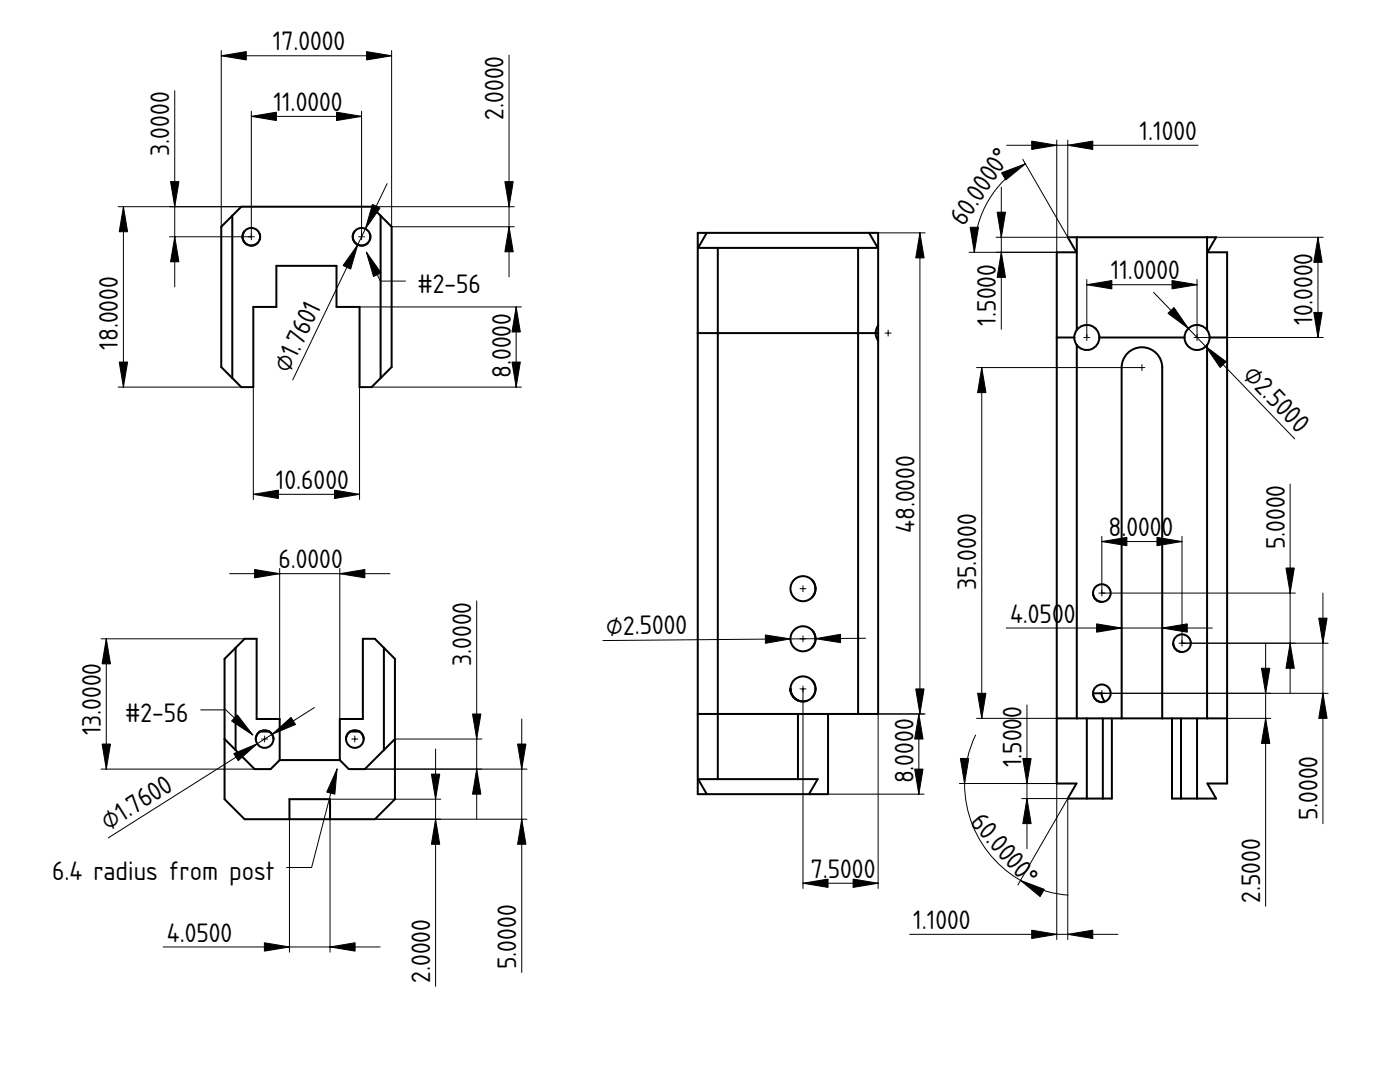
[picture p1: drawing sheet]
<svg xmlns="http://www.w3.org/2000/svg" width="279mm" height="216mm" viewBox="0 0 279 216" stroke-linecap="round" stroke-linejoin="round" font-family="sans-serif">
<path d="M61.8 145.5h.1" fill="none" stroke="#000" stroke-width=".2"/>
<g fill="#fff">
<path d="M44.8 147.5l6 6h3.2l1.8-1.8h12l1.8 1.8h3.2l6-6v12l-4 4h-8.9v-4h-8.1v4h-9l-4-4z" fill-rule="evenodd"/>
<path d="M47 129.3l1.8-1.8h2.4v16h4.6v8.2l-1.8 1.8h-3.2l-3.8-3.8z" fill-rule="evenodd"/>
<path d="M72.4 127.5h2.4l1.8 1.8v20.4l-3.8 3.8h-3.2l-1.8-1.8v-8.2h4.6z" fill-rule="evenodd"/>
<path d="M47 129.3v20.4l-2.2-2.2v-16z" fill-rule="evenodd"/>
<path d="M76.6 129.3l2.2 2.2v16l-2.2 2.2z" fill-rule="evenodd"/>
<path d="M57.8 159.5h8.1v4h-8.1z" fill-rule="evenodd"/>
<path d="M69.6 146.2l.3-.2-.2 .1a1.77 1.77 0 0 0-.6 1.4 1.76 1.76 0 0 1 1.7-1.8 1.76 1.76 0 0 1 1.8 1.8 1.76 1.76 0 0 0-.9-1.5h-1.8a1.76 1.76 0 0 0 .1 3 1.76 1.76 0 0 0 2.6-1.5 1.76 1.76 0 0 1-2.5 1.6 1.76 1.76 0 0 1-.5-2.9z" fill-rule="evenodd"/>
<path d="M51.6 146.2a1.76 1.76 0 0 0 .5 2.9 1.76 1.76 0 0 0 2.5-1.6 1.76 1.76 0 0 1-2.6 1.5 1.76 1.76 0 0 1-.1-3l-.2 .1a1.77 1.77 0 0 0-.6 1.4 1.76 1.76 0 0 1 1.7-1.8 1.76 1.76 0 0 1 1.8 1.8 1.76 1.76 0 0 0-.9-1.5h-1.8z" fill-rule="evenodd"/>
<path d="M69.9 146a1.76 1.76 0 0 1 1.8 0z" fill-rule="evenodd"/>
<path d="M51.9 146a1.76 1.76 0 0 1 1.8 0z" fill-rule="evenodd"/>
<path d="M53.7 146l.3 .1a1.77 1.77 0 0 1 .6 1.4l-.3-1z" fill-rule="evenodd"/>
<path d="M71.7 146l.3 .1a1.77 1.77 0 0 1 .6 1.4l-.3-1z" fill-rule="evenodd"/>
</g>
<g fill="none" stroke="#000" stroke-width=".4">
<path d="M47 129.3v20.4M76.6 129.3v20.4M44.8 147.5l6 6h3.2l1.8-1.8M51.1 147.5a1.76 1.76 0 0 1 .8-1.5h1.8l.3 .1a1.77 1.77 0 0 1 .6 1.4M55.8 151.7v-8.2h-4.6v-16h-2.4l-4 4v28l4 4h26l4-4v-28l-4-4h-2.4v16h-4.6v8.2M55.8 151.7h12M69.1 147.5a1.76 1.76 0 0 1 .8-1.5h1.8l.3 .1a1.77 1.77 0 0 1 .6 1.4M78.8 147.5l-6 6h-3.2l-1.8-1.8M57.8 163.5v-4h8.1v4"/>
<circle cx="52.8" cy="147.5" r="1.76"/>
<circle cx="70.8" cy="147.5" r="1.76"/>
</g>
<g fill="#000" stroke="#080808" stroke-width=".2">
<path d="M52.8 146.9v1.2zM52.2 147.5h1.2z" fill-rule="evenodd"/>
<path d="M70.8 146.9v1.2zM70.2 147.5h1.2z" fill-rule="evenodd"/>
</g>
<g fill="none" stroke="#000" stroke-width=".2">
<path d="M45.8 114.5h32M55.8 113.4v30.1M67.8 113.4v30.1M95.1 119.9v43.6M20.2 127.5h28.6M21.2 127.5v26M20.2 153.5h30.6M40.1 141.7h5l5.3 5M61.8 145.5h.1M62.8 141.2l-41.2 26M65.9 159.5h22.1M67.3 153.4l-5.1 19.7h-5"/>
<path d="M72.8 153.5h32.4M78.8 147.5h17.4M86.9 149.5v47.3M104.1 143.5v50.5M57.8 163.5v26.5M65.9 163.5v26.5M74.8 163.5h30.4M32.6 189h43.3"/>
</g>
<g fill="#000" stroke="#000" stroke-width=".2">
<path d="M50.8 113.6l5 .9-5 .8zM67.8 114.5l5-.9v1.7zM21.2 127.5l.8 5h-1.6zM20.4 148.5h1.6l-.8 5zM47.4 142.6l3 4.1-4.2-2.8zM46.7 150.4l4.6-2-3.8 3.4zM54.3 146.5l3.8-3.3 .9 1.4zM67.3 153.4l-.5 5.1-1.6-.4zM86.1 154.5h1.7l-.9 5zM94.3 142.5h1.7l-.9 5zM95.1 153.5l.9 5h-1.7zM103.3 148.5h1.7l-.9 5z"/>
<path d="M86.9 163.5l.9 5h-1.7zM104.1 163.5l.9 5h-1.7zM52.8 188.1l5 .9-5 .8zM65.9 189l5-.9v1.7z"/>
</g>
<path d="M139.3 46.5h36v96h-10v16h-26z" fill-rule="evenodd" fill="#fff"/>
<path d="M157.3 102.5h.1" fill="none" stroke="#000" stroke-width=".2"/>
<path d="M143.3 66.5h28v76h-28z" fill-rule="evenodd" fill="#fff"/>
<path d="M157.3 102.5h.1" fill="none" stroke="#000" stroke-width=".2"/>
<g fill="#fff">
<path d="M143.3 49.5h28v17h-28z" fill-rule="evenodd"/>
<path d="M139.3 66.5h4v76h-4z" fill-rule="evenodd"/>
<path d="M171.3 66.5h3.5l.1 .8 .4 .7v74.5h-4z" fill-rule="evenodd"/>
<path d="M143.3 142.5h16v13h-16z" fill-rule="evenodd"/>
<path d="M141.1 46.5h32.4l1.7 3h-35.9z" fill-rule="evenodd"/>
<path d="M159.3 142.5h6v16h-3.8l1.7-3h-3.9z" fill-rule="evenodd"/>
<path d="M139.3 46.5h1.8l-1.8 3h4v17h-4z" fill-rule="evenodd"/>
<path d="M173.5 46.5h1.8v18.5l-.4 .7-.1 .8h-3.5v-17h3.9z" fill-rule="evenodd"/>
<path d="M139.3 155.5h23.9l-1.7 3h-20.4z" fill-rule="evenodd"/>
<path d="M139.3 142.5h4v13h-4l1.8 3h-1.8z" fill-rule="evenodd"/>
<path d="M175.3 65v1.5h-.5l.1-.8z" fill-rule="evenodd"/>
<path d="M174.8 66.5h.5v1.5l-.4-.7z" fill-rule="evenodd"/>
<path d="M158.5 135.6a2.5 2.5 0 0 0-.2 3.4 2.5 2.5 0 0 0 3.3 .5 2.5 2.5 0 0 0 .8-3.2 2.5 2.5 0 0 1-.3 2.9 2.5 2.5 0 0 1-2.8 .6 2.5 2.5 0 0 0 2.7-.6 2.5 2.5 0 0 0 .5-2.8 2.5 2.5 0 0 1-2.4 3.6 2.5 2.5 0 0 1-2-3.9 2.5 2.5 0 0 1 4.3 .2 2.5 2.5 0 0 0-3.9-.7z" fill-rule="evenodd"/>
<path d="M162.8 117.5l-.2 .8-.6 .9 .6-1z" fill-rule="evenodd"/>
<path d="M162.8 137.5l-.2 .8-.6 .9 .6-1z" fill-rule="evenodd"/>
<path d="M162.8 127.5l-.2 .8-.6 .9 .6-1z" fill-rule="evenodd"/>
<circle cx="160.3" cy="117.5" r="2.5"/>
<circle cx="160.3" cy="127.5" r="2.5"/>
<circle cx="160.3" cy="137.5" r="2.5"/>
</g>
<g fill="none" stroke="#000" stroke-width=".4">
<path d="M141.1 46.5l-1.8 3h35.9l-1.7-3M143.3 49.5v106M171.3 49.5v93M139.3 66.5h36M175.3 65a2.5 2.5 0 0 0 0 3M162 115.7l.4 .6M162.4 116.2l.1 .2M162.6 116.5a2.5 2.5 0 0 1-.6 2.7M157.8 138.1v-.6a2.5 2.5 0 0 0 3.2 2.3M162 125.7l.4 .6M162 135.7l.4 .6M162.4 136.2l.1 .2"/>
<path d="M162.4 126.2h.1M162.4 126.2l.1 .2M162.6 126.5a2.5 2.5 0 0 1-.6 2.7M162.6 136.5a2.5 2.5 0 0 1-.6 2.7M139.3 142.5h36v-96h-36v112h26v-16M141.1 158.5l-1.8-3h23.9l-1.7 3M159.3 142.5v13"/>
<circle cx="160.3" cy="117.5" r="2.5"/>
<circle cx="160.3" cy="137.5" r="2.5"/>
<circle cx="160.3" cy="127.5" r="2.5"/>
</g>
<g fill="#000" stroke="#080808" stroke-width=".2">
<path d="M177.3 65.9v1.2zM176.7 66.5h1.2z" fill-rule="evenodd"/>
<path d="M160.3 116.9v1.2zM159.7 117.5h1.2z" fill-rule="evenodd"/>
<path d="M160.3 136.9v1.2zM159.7 137.5h1.2z" fill-rule="evenodd"/>
<path d="M160.3 126.9v1.2zM159.7 127.5h1.2z" fill-rule="evenodd"/>
</g>
<path d="M175.3 46.5h9.3M183.6 46.5v96M157.3 102.5h.1M160.3 137.5v39.8M172.8 127.4l-52.5 .4M165.3 158.5h19.1M183.4 142.5v16M184.6 142.5h-9.3v34.8M160.3 176.2h15" fill="none" stroke="#000" stroke-width=".2"/>
<path d="M183.6 46.5l.8 5h-1.6zM152.7 126.7l5.1 .8-5 .9zM162.8 127.4l4.9-.8 .1 1.6zM182.5 153.5h1.7l-.8 5zM183.4 142.5l.8 5h-1.7zM182.8 137.5h1.6l-.8 5zM160.3 176.2l5-.8v1.7zM170.3 175.4l5 .8-5 .9z" fill="#000" stroke="#000" stroke-width=".2"/>
<path d="M213.1 47.3h29.6l-1.7 3h3.9v106h-3.9l1.7 3h-8.8v-16h-12v16h-8.8l1.7-3h-3.9v-106h3.9z" fill-rule="evenodd" fill="#fff"/>
<path d="M227.9 103.3h.1" fill="none" stroke="#000" stroke-width=".2"/>
<path d="M214.9 68.8a2.5 2.5 0 0 0 2.8 .9 2.5 2.5 0 0 0 1.7-2.4h17a2.5 2.5 0 0 0 1.7 2.4 2.5 2.5 0 0 0 2.8-.9v74.5h-9v-70a4 4 0 0 0-4-4 4 4 0 0 0-4.1 4v70h-8.9z" fill-rule="evenodd" fill="#fff"/>
<path d="M227.9 103.3h.1" fill="none" stroke="#000" stroke-width=".2"/>
<path d="M225 70.5a4 4 0 0 1 4.4-.9 4 4 0 0 1 2.5 3.7v70h-8.1v-70a4 4 0 0 1 1.2-2.8z" fill-rule="evenodd" fill="#fff"/>
<path d="M227.9 103.3h.1" fill="none" stroke="#000" stroke-width=".2"/>
<g fill="#fff">
<path d="M214.9 47.3h26v18.5a2.5 2.5 0 0 0-2.8-.8 2.5 2.5 0 0 0-1.7 2.3h-17a2.5 2.5 0 0 0-1.7-2.3 2.5 2.5 0 0 0-2.8 .8z" fill-rule="evenodd"/>
<path d="M210.9 67.3h3.5l.1 .8 .4 .7v74.5h-4z" fill-rule="evenodd"/>
<path d="M241.4 67.3h3.5v76h-4v-74.5l.4-.7z" fill-rule="evenodd"/>
<path d="M238.9 143.3h6v13h-3.9l1.7 3h-3.8z" fill-rule="evenodd"/>
<path d="M210.9 143.3h6v16h-3.8l1.7-3h-3.9z" fill-rule="evenodd"/>
<path d="M213.1 47.3h1.8v18.5l-.4 .8-.1 .7h-3.5v-17h3.9z" fill-rule="evenodd"/>
<path d="M240.9 47.3h1.8l-1.7 3h3.9v17h-3.5l-.1-.7-.4-.8z" fill-rule="evenodd"/>
<path d="M235.7 143.3h3.2v16h-3.2z" fill-rule="evenodd"/>
<path d="M216.9 143.3h3.2v16h-3.2z" fill-rule="evenodd"/>
<path d="M233.9 143.3h1.8v16h-1.8z" fill-rule="evenodd"/>
<path d="M220.1 143.3h1.8v16h-1.8z" fill-rule="evenodd"/>
<path d="M218.7 137.1a1.76 1.76 0 0 1 2.7 .3 1.76 1.76 0 0 1-1 2.6l-.4-.9-.2-.8h-1.7l.1-.4z" fill-rule="evenodd"/>
<path d="M218.1 138.3h1.7l.2 .8 .4 .9a1.76 1.76 0 0 1-2.3-1.7z" fill-rule="evenodd"/>
<circle cx="238.9" cy="67.3" r="2.5"/>
<circle cx="216.9" cy="67.3" r="2.5"/>
<circle cx="219.9" cy="138.3" r="1.76"/>
<circle cx="219.9" cy="118.3" r="1.76"/>
<circle cx="235.9" cy="128.3" r="1.76"/>
</g>
<g fill="none" stroke="#000" stroke-width=".4">
<path d="M214.9 47.3v18.5M240.9 47.3v18.5M210.9 67.3h3.5M214.4 67.3l.1 .8 .4 .7M214.9 65.8l-.4 .8-.1 .7M214.9 65.8a2.5 2.5 0 0 1 2.8-.8 2.5 2.5 0 0 1 1.7 2.3M214.9 68.8v74.5M215.2 65.5l-.1 .1M218.6 65.5v.1M219.4 67.3a2.5 2.5 0 0 1-1.7 2.4 2.5 2.5 0 0 1-2.8-.9M219.4 67.3h17M236.4 67.3a2.5 2.5 0 0 0 1.7 2.4 2.5 2.5 0 0 0 2.8-.9"/>
<path d="M237.2 65.5l-.1 .1M240.6 65.5v.1M240.9 65.8a2.5 2.5 0 0 0-2.8-.8 2.5 2.5 0 0 0-1.7 2.3M240.9 65.8l.4 .8 .1 .7M240.9 68.8v74.5M241.4 67.3l-.1 .8-.4 .7M241.4 67.3h3.5M218.1 118.3a1.76 1.76 0 0 0 1.8 1.8M234.1 128.3a1.76 1.76 0 0 0 1.8 1.8M210.9 143.3h34M216.9 143.3v16M220.1 143.3v16"/>
<path d="M220.4 140l-.4-.9-.2-.8h-1.7a1.76 1.76 0 0 0 1.8 1.8M221.9 143.3v16h-8.8l1.7-3h-3.9v-106h3.9l-1.7-3h29.6l-1.7 3h3.9v106h-3.9l1.7 3h-8.8v-16M223.8 143.3v-70a4.1 4.1 0 0 1 4.1-4 4.1 4.1 0 0 1 4 4v70M235.7 143.3v16M238.9 143.3v16"/>
<circle cx="219.9" cy="118.3" r="1.76"/>
<circle cx="219.9" cy="138.3" r="1.76"/>
<circle cx="235.9" cy="128.3" r="1.76"/>
</g>
<g fill="#000" stroke="#080808" stroke-width=".2">
<path d="M216.9 66.7v1.2zM216.3 67.3h1.2z" fill-rule="evenodd"/>
<path d="M227.9 72.7v1.2zM227.3 73.3h1.2z" fill-rule="evenodd"/>
<path d="M238.9 66.7v1.2zM238.3 67.3h1.2z" fill-rule="evenodd"/>
<path d="M219.9 117.7v1.2zM219.3 118.3h1.2z" fill-rule="evenodd"/>
<path d="M219.9 137.7v1.2zM219.3 138.3h1.2z" fill-rule="evenodd"/>
<path d="M235.9 127.7v1.2zM235.3 128.3h1.2z" fill-rule="evenodd"/>
</g>
<g fill="none" stroke="#000" stroke-width=".2">
<path d="M199.8 37.3v28.4M200.9 29h38.2M204.1 31.8l9 15.5M204.6 32.7a20.4 20.4 0 0 0-10.2 17.6M210.9 27.9v22.4h-17.5M213.1 27.9v19.4M198.8 47.3h14.3M216.9 56.8h22M216.9 55.8v11.5M230.2 58.3l28.2 29.3M238.9 55.8v11.5h25.2M242.7 47.3h21.4"/>
<path d="M263 47.3v20M194.9 73.3h33M195.9 73.3v70M257.5 96.6v41.7M219.9 107v11.3h38.6M219.9 108.1h16M227.9 103.3h.1M235.9 107v21.3h29.2M264 118.3v46.1M200.8 125.3h41.1M219.8 138.3h45.3M223.8 124.3v19"/>
<path d="M231.9 124.3v19M252.6 128.3v52.5M191.5 156.3h19.4v31.2M194.7 146.7a22.3 22.3 0 0 0 18.4 31.9M194.9 143.3h16M203.9 159.3h9.2M205 140.7v28.6M213.1 159.3v28.2M213.1 159.3l-10 17.3M244.9 143.3h8.7M181.5 186.4h41.6"/>
</g>
<g fill="#000" stroke="#000" stroke-width=".2">
<path d="M199.9 34.5l4.7-1.8-3.9 3.2zM205.9 28.2l5 .8-5 .8zM213.1 29l5-.8v1.6zM193.6 45.3h1.7l-.9 5zM199.8 50.3l.9 5h-1.7zM199 42.3h1.7l-.9 5zM216.9 56.8l5-.8v1.6zM233.9 56l5 .8-5 .8zM263 47.3l.9 5h-1.7zM195.9 73.3l.9 5h-1.7zM233.1 62.5l1.2-1.1 2.9 4.1zM240.6 69.1l4.1 3.1-1.2 1.1z"/>
<path d="M262.2 62.3h1.7l-.9 5zM219.9 108.1l5-.9v1.7zM230.9 107.2l5 .9-5 .8zM256.6 113.3h1.7l-.8 5zM218.8 124.5l5 .8-5 .8zM231.9 125.3l5-.8v1.6zM251.8 133.3h1.6l-.8 5zM257.5 128.3l.8 5h-1.7zM264 138.3l.9 5h-1.7zM263.2 123.3h1.7l-.9 5zM191.7 151.3h1.6l-.8 5zM195.1 138.3h1.7l-.9 5z"/>
<path d="M205 159.3l.8 5h-1.7zM204.1 151.3h1.7l-.8 5zM252.6 143.3l.8 5h-1.6zM203.7 175.7l4.7 1.8-.8 1.4zM205.9 185.6l5 .8-5 .9zM213.1 186.4l5-.8v1.7z"/>
</g>
<path d="M44.2 45.2l4-4h26l4 4v28l-4 4h-2.4v-16h-4.6v-8.2h-12v8.2h-4.6v16h-2.4l-4-4z" fill-rule="evenodd" fill="#fff"/>
<path d="M61.2 59.2h.1" fill="none" stroke="#000" stroke-width=".2"/>
<path d="M46.4 43l1.8-1.8h26l1.8 1.8v32.4l-1.8 1.8h-2.4v-16h-4.6v-8.2h-12v8.2h-4.6v16h-2.4l-1.8-1.8z" fill-rule="evenodd" fill="#fff"/>
<path d="M61.2 59.2h.1" fill="none" stroke="#000" stroke-width=".2"/>
<g fill="#fff">
<path d="M44.2 45.2l2.2-2.2v32.4l-2.2-2.2z" fill-rule="evenodd"/>
<path d="M76 43l2.2 2.2v28l-2.2 2.2z" fill-rule="evenodd"/>
<path d="M48.4 46.9a1.76 1.76 0 0 0 1.6 2.1 1.76 1.76 0 0 0 1.9-1.8 1.76 1.76 0 0 1-1.9 1.8 1.76 1.76 0 0 1-1.6-2.1z" fill-rule="evenodd"/>
<path d="M48.5 47.8a1.76 1.76 0 0 0 2.9 .6 1.76 1.76 0 0 1-2.9-.6z" fill-rule="evenodd"/>
<path d="M70.5 47.8a1.76 1.76 0 0 0 2.9 .6 1.76 1.76 0 0 1-2.9-.6z" fill-rule="evenodd"/>
<path d="M70.4 46.9a1.76 1.76 0 0 0 1.6 2.1 1.76 1.76 0 0 0 1.9-1.8 1.76 1.76 0 0 1-1.9 1.8 1.76 1.76 0 0 1-1.6-2.1z" fill-rule="evenodd"/>
<path d="M71 45.9a1.76 1.76 0 0 0-.6 1.3 1.76 1.76 0 0 1 1.8-1.7 1.76 1.76 0 0 1 1.7 1.7 1.76 1.76 0 0 0-1-1.6 1.76 1.76 0 0 0-1.9 .3z" fill-rule="evenodd"/>
<path d="M48.8 46.2l-.3 .5z" fill-rule="evenodd"/>
<path d="M70.8 46.2l-.3 .5z" fill-rule="evenodd"/>
<path d="M49 45.9a1.76 1.76 0 0 1 1.9-.3 1.76 1.76 0 0 1 1 1.6 1.76 1.76 0 0 0-1.7-1.7 1.76 1.76 0 0 0-1.8 1.7 1.76 1.76 0 0 1 .6-1.3z" fill-rule="evenodd"/>
<path d="M73.9 46.9v.2z" fill-rule="evenodd"/>
<path d="M48.4 47.4v.2z" fill-rule="evenodd"/>
<path d="M51.9 46.9v.2z" fill-rule="evenodd"/>
<path d="M70.4 47.4v.2z" fill-rule="evenodd"/>
<path d="M51.9 47.4v.2z" fill-rule="evenodd"/>
<path d="M73.9 47.4v.2z" fill-rule="evenodd"/>
<path d="M73.8 47.7v.2z" fill-rule="evenodd"/>
<path d="M51.8 47.7v.2z" fill-rule="evenodd"/>
<path d="M51.8 46.6v.1z" fill-rule="evenodd"/>
<path d="M73.8 46.6v.1z" fill-rule="evenodd"/>
</g>
<g fill="none" stroke="#000" stroke-width=".4">
<path d="M46.4 43v32.4M48.2 41.2h26l4 4v28l-4 4h-2.4v-16h-4.6v-8.2h-12v8.2h-4.6v16h-2.4l-4-4v-28zM48.4 47.4v.2M48.4 46.9v.3M48.5 47.8a1.76 1.76 0 0 0 2.9 .6M48.8 46.2l-.3 .5M51.8 46.6v.1M51.8 47.7v.2M51.9 46.9v.2M51.9 47.4v.2M51.9 47.2h.1M70.4 47.4v.2"/>
<path d="M70.4 46.9v.3M70.5 47.8a1.76 1.76 0 0 0 2.9 .6M70.8 46.2l-.3 .5M73.8 46.6v.1M73.8 47.7v.2M73.9 46.9v.2M73.9 47.4v.2M73.9 47.2h.1M76 43v32.4"/>
<circle cx="50.2" cy="47.2" r="1.76"/>
<circle cx="72.2" cy="47.2" r="1.76"/>
</g>
<g fill="#000" stroke="#080808" stroke-width=".2">
<path d="M50.2 46.6v1.2zM49.6 47.2h1.2z" fill-rule="evenodd"/>
<path d="M72.2 46.6v1.2zM71.6 47.2h1.2z" fill-rule="evenodd"/>
</g>
<g fill="none" stroke="#000" stroke-width=".2">
<path d="M34.9 18.1v39.1M44.2 11.1h34M44.2 10.1v35.1M78.2 10.1v35.1h24.4M101.6 11v44.2M50.2 23.2h22M50.2 22.2v25h-16.4M72.2 22.2v25M77.3 36.6l-18.9 39.2M23.6 41.2h24.6M24.6 41.2v36M61.2 59.2h.1"/>
<path d="M73.1 50.3l2.8 5.8h5M74.2 41.2h28.4M23.6 77.2h24.6M50.6 77.2v22.5M71.8 77.2v22.5M71.8 61.2h32.3M74.2 77.2h29.9M103 61.2v16M50.6 98.6h21.2"/>
</g>
<g fill="#000" stroke="#000" stroke-width=".2">
<path d="M44.2 11.1l5-.8v1.7zM73.2 10.3l5 .8-5 .9zM50.2 23.2l5-.8v1.7zM67.2 22.4l5 .8-5 .9zM24.6 41.2l.9 5h-1.7zM34 36.2h1.7l-.8 5zM34.9 47.2l.8 5h-1.7zM71.4 48.8l-1.4 4.9-1.5-.7zM74.3 40.8l1.5 .7-2.9 4.2zM73.1 50.3l2.9 4.1-1.5 .8zM100.8 36.2h1.6l-.8 5zM101.6 45.2l.8 5h-1.6z"/>
<path d="M23.8 72.2h1.7l-.9 5zM102.2 72.2h1.6l-.8 5zM103 61.2l.8 5h-1.6zM50.6 98.6l5-.8v1.7zM66.8 97.8l5 .8-5 .9z"/>
</g>
<g font-size="5">
<text x="54.5" y="10">17.0000</text>
<text x="54.6" y="22.1">11.0000</text>
<text x="100.5" y="23.9" transform="rotate(-90 100.5 23.9)">2.0000</text>
<text x="227.4" y="27.9">1.1000</text>
<text x="33.8" y="31" transform="rotate(-90 33.8 31)">3.0000</text>
<text x="200.8" y="32.7" transform="rotate(-56 200.8 32.7)">°</text>
<text x="192.4" y="45.3" transform="rotate(-56 192.4 45.3)">60.0</text>
<text x="83.3" y="58.5">#2-56</text>
<text x="221.7" y="55.7">11.0000</text>
<text x="198.7" y="65" transform="rotate(-90 198.7 65)">1.5000</text>
<text x="261.9" y="64.9" transform="rotate(-90 261.9 64.9)">10.0000</text>
<text x="23.5" y="69.8" transform="rotate(-90 23.5 69.8)">18.0000</text>
<text x="57.7" y="74.7" transform="rotate(-64 57.7 74.7)">⌀1.7601</text>
<text x="101.9" y="75.4" transform="rotate(-90 101.9 75.4)">8.0000</text>
<text x="247.9" y="75" transform="rotate(46 247.9 75)">⌀2.50</text>
<text x="55.1" y="97.6">10.6000</text>
<text x="182.5" y="106.4" transform="rotate(-90 182.5 106.4)">48.0000</text>
<text x="221.2" y="107">8.</text>
<text x="224.8" y="107">0000</text>
<text x="55.6" y="113.4">6.0000</text>
<text x="256.4" y="109.6" transform="rotate(-90 256.4 109.6)">5.0000</text>
<text x="194.8" y="117.7" transform="rotate(-90 194.8 117.7)">35.0000</text>
<text x="201.6" y="124.2">4.050</text>
<text x="212.3" y="124.2">0</text>
<text x="121" y="126.6" transform="rotate(-1 121 126.6)">⌀2.5000</text>
<text x="94.1" y="132.8" transform="rotate(-90 94.1 132.8)">3.0000</text>
<text x="203.9" y="143.2" transform="rotate(-90 203.9 143.2)">0</text>
<text x="20.1" y="146.7" transform="rotate(-90 20.1 146.7)">13.0000</text>
<text x="25" y="144.1">#2-56</text>
<text x="203.9" y="153.1" transform="rotate(-90 203.9 153.1)">1.500</text>
<text x="182.3" y="156.3" transform="rotate(-90 182.3 156.3)">8.0000</text>
<text x="21.6" y="165.8" transform="rotate(-32 21.6 165.8)">⌀1.7600</text>
<text x="193.4" y="164.2" transform="rotate(48 193.4 164.2)">60.0</text>
<text x="262.9" y="163.7" transform="rotate(-90 262.9 163.7)">5.0000</text>
<text x="10.4" y="175.5">6.4 radius from post</text>
<text x="161.8" y="175.2">7.5000</text>
<text x="203.5" y="175.6" transform="rotate(48 203.5 175.6)">°</text>
<text x="182.3" y="185.4">1.1000</text>
<text x="251.5" y="180.1" transform="rotate(-90 251.5 180.1)">2.5000</text>
<text x="33.3" y="187.9">4.0500</text>
<text x="85.8" y="196.1" transform="rotate(-90 85.8 196.1)">2.0000</text>
<text x="103" y="193.4" transform="rotate(-90 103 193.4)">5.0000</text>
</g>
</svg>
